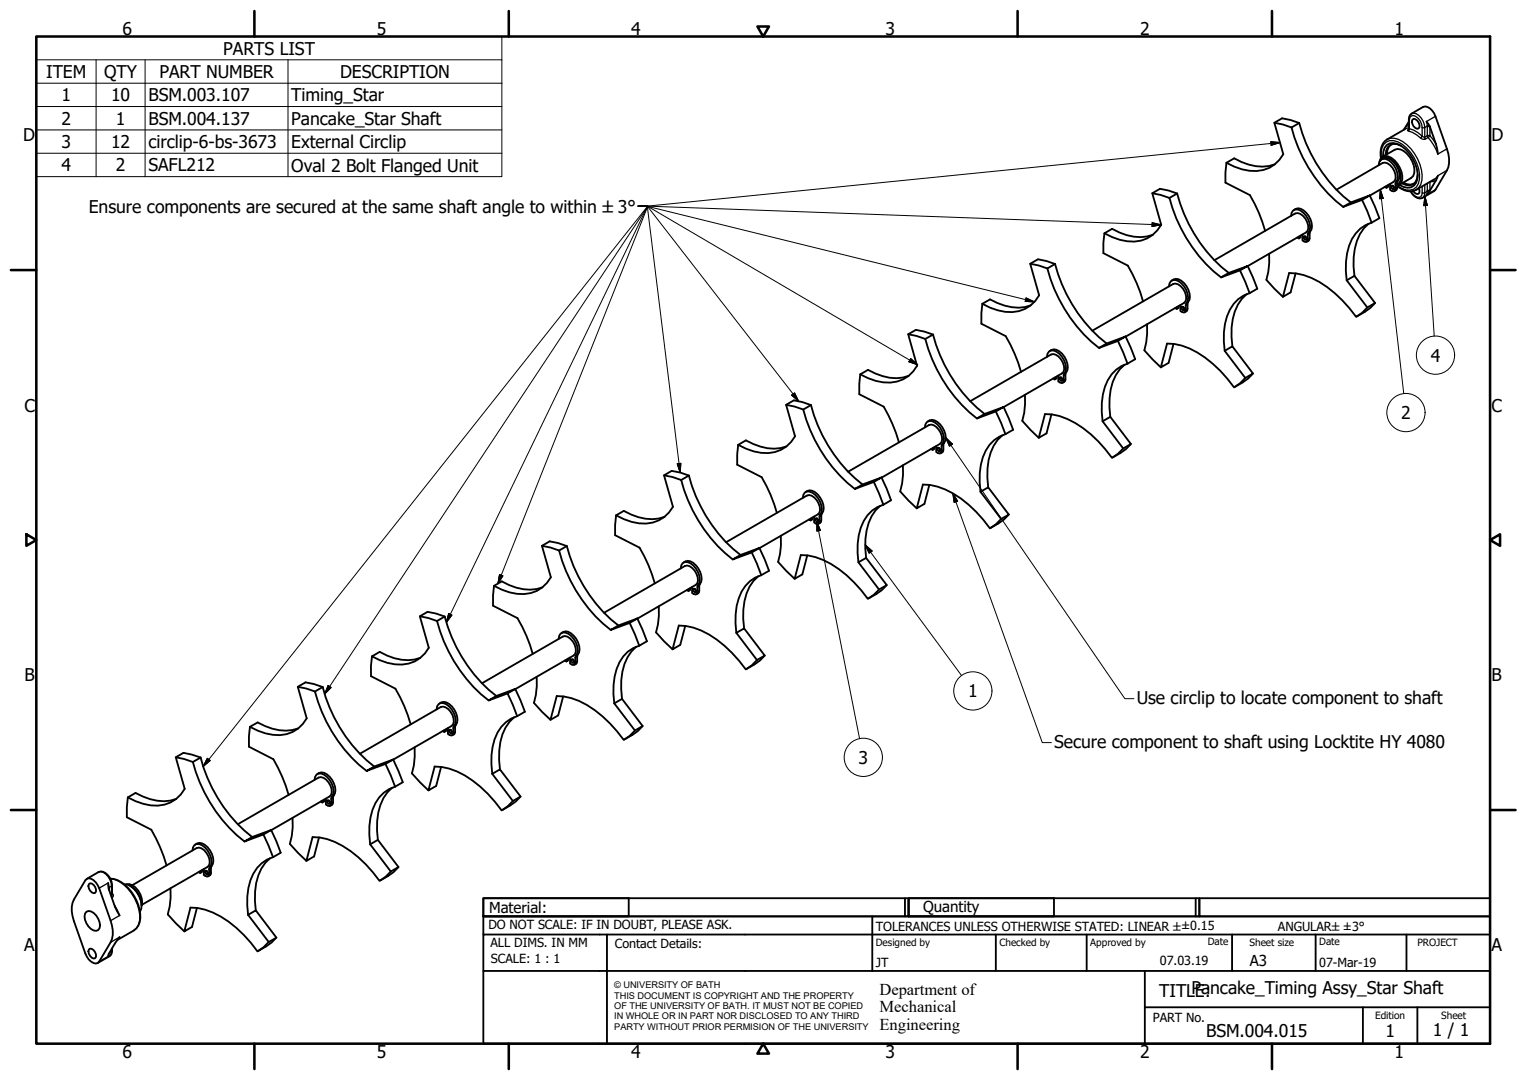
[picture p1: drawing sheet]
<svg xmlns="http://www.w3.org/2000/svg" width="420mm" height="297mm" viewBox="0 0 420 297" stroke-linecap="round" stroke-linejoin="round" font-family="sans-serif">
<!-- layer: Visible (ISO) -->
<g fill="none" stroke="#000" stroke-width=".51">
<path d="M350.6 33.8l2.4 .4 2.4 .9M355.4 35.1a40.7 40.7 0 0 0 14.2 21.8M357.5 33.8l-2.4-.8-2.3-.5-2.2 1.3 2.5 8.6a9.2 9.2 0 0 1-11.4 4.2l-2.1-.8-2.1-1M357.5 33.8a40.7 40.7 0 0 0 14.2 21.9M357.5 33.8l-2.1 1.3M382.7 39.8l-.6 .6-.5 2M386.6 35.5l-4.9 2.9a4.8 4.8 0 0 0-1.7 5.1M387.6 35.6v-2.8a1.73 1.73 0 0 1 .8-1.6l3.2-1.8a3.1 3.1 0 0 1 3.4 2.6l3.1 8.9a7.6 7.6 0 0 1 0 6l-3.1 5.3-3.6 2.2a2.76 2.76 0 0 1-3.3-1.8M387.6 33.5l-1.4 2.2M388.6 32.9l.3-.2a1.85 1.85 0 0 1 1.4 2.6 1.77 1.77 0 0 1-1.7-2.4zM392.5 33.4l.8 1.2a29.4 29.4 0 0 1 2.3 7.8M317.1 53.2l2.3 .4 2.4 .8"/>
<path d="M321.8 54.4a40.7 40.7 0 0 0 14.2 21.9M323.9 53.2l-2.4-.8-2.3-.5-2.1 1.3 2.4 8.6a9.2 9.2 0 0 1-11.4 4.2l-2.1-.8-2.1-1M323.9 53.2a41 41 0 0 0 14.2 21.9M323.9 53.2l-2.1 1.2M337.5 44.8l-.3 2.6v2.8l6.7 3.5a40.2 40.2 0 0 1 4.2 9.8M337.5 44.8l2.1-1.3a13.1 13.1 0 0 0 11.2 1.7M355.2 59.4a1.6 1.6 0 0 1 .9-1.7 1.6 1.6 0 0 1 1.8 .2 5.4 5.4 0 0 1 2.5 5.4 2.85 2.85 0 0 0-.6 2.6l-.1 .4-.4 .3-.9-.4v-1.7M356 57.7a1.93 1.93 0 0 1 2.6 .1 4.8 4.8 0 0 1 1.7 6.4v1.8l-.7 .5M367.7 52.2l12.7-7.4a2.43 2.43 0 0 1 2.7 1.4 3.7 3.7 0 0 1 .7 3.4l-.4 .4-6.5 3.8M369.6 56.9l2.1-1.2 5.2-2-2.1 1.3zM374.8 55l2.6 6.2M376.9 53.7l2.6 6.3-2.1 1.2"/>
<path d="M379.3 45.5a1.6 1.6 0 0 1 .9-1.7 1.6 1.6 0 0 1 1.8 .2 5.4 5.4 0 0 1 2.5 5.4 2.76 2.76 0 0 0-.5 2.5l-.2 .5-.3 .2-1-.4v-1.6M379.6 44.4a1.87 1.87 0 0 1 1.3-1.5 1.87 1.87 0 0 1 1.9 .5 6.5 6.5 0 0 1 2.8 6.8l-.5 .6-.6 .3M379.8 44.1a1.82 1.82 0 0 1 2.8-.3 6.3 6.3 0 0 1 2.8 5.8l-.4 .8-.5 .4M380.1 43.8a2.27 2.27 0 0 1 3.4 .8 4.4 4.4 0 0 1 1 5.7l-.1 1.8-.7 .5M380.4 43.1l3.4-1.9a2.94 2.94 0 0 1 3.3 1.1 5.7 5.7 0 0 1 1.7 6.2l-3.9 2.4M380.5 43a3 3 0 0 1 2.8-3.7 8.8 8.8 0 0 1 6.6 7.2 4.2 4.2 0 0 1-1.6 5l-1 .1-1.1-.2-1.2-.6M381.5 51.1v.6M382 50.9v.5l-.5 .3-.5-.3M382.9 51l.6 .4v.7l-.6-.4zM383.3 51.1l.3 .6M385.5 40.1a2.66 2.66 0 0 0-3-.2 2.66 2.66 0 0 0-1.3 2.7M386.1 50.2l2 .6 .9-.2"/>
<path d="M390.1 48a2.65 2.65 0 0 1-1.4 2.7 2.65 2.65 0 0 1-3-.3M390.4 51.8l.1 1.2-.2 .3-1-.2-.4-.6M394.6 49.3l-4.9 2.9a4.7 4.7 0 0 1-5.2-1M395.6 48.3l-2.2 4.1-.9 1.2M283.5 72.5l2.3 .5 2.4 .8M288.2 73.8a41.2 41.2 0 0 0 14.2 21.9M290.3 72.6l-2.4-.8-2.3-.5-2.1 1.2 2.4 8.7a9.2 9.2 0 0 1-11.3 4.2l-2.2-.8-2.1-1M290.3 72.6a41.2 41.2 0 0 0 14.2 21.9M290.3 72.6l-2.1 1.2M303.9 64.2l-.3 2.6v2.8l6.7 3.5a40.8 40.8 0 0 1 4.2 9.8M303.9 64.2l2.1-1.3a13.1 13.1 0 0 0 11.2 1.7M321.6 78.8a1.6 1.6 0 0 1 .9-1.7 1.6 1.6 0 0 1 1.8 .3 5.4 5.4 0 0 1 2.5 5.3 2.83 2.83 0 0 0-.5 2.5l-.2 .6-.3 .2-1-.5v-1.6"/>
<path d="M322.4 77.1a2 2 0 0 1 2.7 .1 5.4 5.4 0 0 1 2.2 5.3 2.63 2.63 0 0 0-.6 2.5l-.2 .6-.5 .3M334.1 71.6l22.3-12.9a2.42 2.42 0 0 1 2.7 1.3 3.7 3.7 0 0 1 .7 3.5l-.4 .4-16.1 9.3M336 76.3l2.1-1.2 5.2-1.9-2.1 1.2zM341.2 74.4l2.6 6.2M343.3 73.2l2.6 6.2-2.1 1.2M349.2 69.8v2.6l-.2 2.4-.6 2.2 4.6 4.6M356.5 75.2l-1.4 5.2-2.1 1.2 1.7-6.5a19.4 19.4 0 0 1 12.6 5.6l4 4.1 1.8 2.4 1.7-1.2 1.4-1.4M356.9 65.3l.5 .3M357.9 64.8v.5l-.5 .3v-.5M358.8 64.9l.6 .4v.7l-.6-.4zM359.2 65l.3 .6M370.5 77.1l2.2-1.2 5.7 7.4-2.2 1.3"/>
<path d="M370.5 77.1l5.7 7.5M376.6 61.5a13.9 13.9 0 0 0-4.2 11.7l.3 2.7M377.4 61.2a10.1 10.1 0 0 0-6.8 8.5l-.3 4.8 .2 2.6M249.9 91.9l2.3 .5 2.4 .8M254.6 93.2a41.2 41.2 0 0 0 14.2 21.9M256.7 92l-2.4-.8-2.3-.5-2.1 1.2 2.4 8.7a9.2 9.2 0 0 1-11.3 4.2l-2.1-.8-2.2-1M256.7 92a41 41 0 0 0 14.2 21.9M256.7 92l-2.1 1.2M270.3 83.6l-.3 2.6v2.8l6.7 3.5a41.4 41.4 0 0 1 4.2 9.8M270.3 83.6l2.1-1.3a13.3 13.3 0 0 0 11.2 1.7M288.1 98.2a1.59 1.59 0 0 1 .8-1.7 1.59 1.59 0 0 1 1.8 .2 4.8 4.8 0 0 1 2 6.6v1.3l-.2 .5-.3 .3-1-.5v-1.6M288.8 96.5a2 2 0 0 1 2.7 .1 5.4 5.4 0 0 1 2.2 5.3 2.63 2.63 0 0 0-.5 2.5l-.1 .4-.7 .5"/>
<path d="M300.5 91l22.3-12.9a2.41 2.41 0 0 1 2.7 1.3 3.7 3.7 0 0 1 .7 3.5l-.4 .4-16.1 9.3M302.4 95.7l2.1-1.2 5.2-2-2.1 1.3zM307.6 93.8l2.6 6.2M309.7 92.5l2.7 6.3-2.2 1.2M315.6 89.2v2.6l-.2 2.4-.5 2.2 4.5 4.6M322.9 94.6l-1.4 5.2-2.1 1.2 1.7-6.5a19.1 19.1 0 0 1 12.6 5.5l2.1 2 3.8 4.5 1.6-1.1 1.4-1.4M323.4 84.7l.4 .3M324.3 84.2v.5l-.5 .3v-.5M325.2 84.3l.6 .4v.7l-.6-.4zM325.6 84.4l.3 .6M337 96.5l2.1-1.2 5.7 7.4-2.2 1.3M337 96.5l5.6 7.5"/>
<path d="M343 80.9a13.8 13.8 0 0 0-4.1 11.7l.2 2.7M343.8 80.6a10 10 0 0 0-6.7 8.5l-.3 2.3 .2 5.1M378.4 83.3l-1.4 1.4-3.6 2.3M216.3 111.3l2.3 .5 2.4 .8M221 112.6a41 41 0 0 0 14.2 21.9M223.1 111.4l-2.4-.8-2.3-.5-2.1 1.2 2.5 8.7a9.3 9.3 0 0 1-11.4 4.1l-2.1-.7-2.2-1M223.1 111.4a41 41 0 0 0 14.2 21.9M223.1 111.4l-2.1 1.2M236.7 103l-.3 2.6v2.8l6.8 3.5a42.5 42.5 0 0 1 4.2 9.8M236.7 103l2.1-1.3a13.1 13.1 0 0 0 11.2 1.7M254.5 117.5a1.59 1.59 0 0 1 .8-1.6 1.59 1.59 0 0 1 1.8 .2 4.8 4.8 0 0 1 2 6.6v1.3l-.1 .5-.4 .2-1-.4v-1.6M255.2 115.9a1.96 1.96 0 0 1 2.7 .1 5.4 5.4 0 0 1 2.2 5.2 2.63 2.63 0 0 0-.5 2.5l-.1 .4-.7 .6"/>
<path d="M267 110.3l22.2-12.8a2.39 2.39 0 0 1 2.7 1.3 3.6 3.6 0 0 1 .7 3.5l-.4 .4-16.1 9.3M268.8 115.1l2.1-1.2 5.2-2-2.1 1.3zM274 113.2l2.6 6.2M275.8 119.7a13.8 13.8 0 0 0-4.1 11.7l.2 2.6M276.1 111.9l2.7 6.3-2.2 1.2M276.6 119.4a10 10 0 0 0-6.7 8.5l-.3 2.3 .2 5.1M282 108.6l-.2 5-.5 2.1 4.5 4.7M289.3 114l-1.3 5.2-2.2 1.2 1.7-6.5a19.5 19.5 0 0 1 12.6 5.5l2.1 2 3.8 4.5 1.6-1.1 1.5-1.5M289.8 104.1l.4 .3M290.7 103.6v.5l-.5 .3v-.5M291.6 103.7l.6 .4v.7l-.6-.4zM292 103.8l.4 .6"/>
<path d="M303.4 115.9l2.1-1.3 5.7 7.5-2.1 1.2M303.4 115.9l5.7 7.4M309.4 100.3a13.7 13.7 0 0 0-4.1 11.7l.2 2.6M310.2 100a10 10 0 0 0-6.7 8.5l-.3 2.3 .2 5.1M344.8 102.7l-1.4 1.4-3.6 2.3M182.7 130.7l2.3 .5 2.4 .8M187.4 132a41 41 0 0 0 14.2 21.9M189.5 130.8l-2.3-.8-2.4-.5-2.1 1.2 2.5 8.7a9.3 9.3 0 0 1-11.4 4.1l-2.1-.7-2.2-1.1M189.5 130.8a40.7 40.7 0 0 0 14.3 21.8M189.5 130.8l-2.1 1.2M203.1 122.4l-.3 2.6v2.8l6.8 3.4a40.2 40.2 0 0 1 4.2 9.9M203.1 122.4l2.1-1.3a13.1 13.1 0 0 0 11.2 1.7"/>
<path d="M220.9 137a1.6 1.6 0 0 1 .8-1.7 1.6 1.6 0 0 1 1.8 .2 5.5 5.5 0 0 1 2.5 5.4 2.69 2.69 0 0 0-.5 2.5l-.1 .5-.4 .2-1-.4v-1.6M221.7 135.3a2.25 2.25 0 0 1 3.3 .7 4.4 4.4 0 0 1 1 5.5 3.2 3.2 0 0 1-.3 2.3l-.5 .3M233.4 129.7l22.2-12.8a2.34 2.34 0 0 1 2.7 1.3 3.6 3.6 0 0 1 .7 3.5l-.4 .4-16 9.3M235.2 134.5l2.1-1.2 5.2-2-2.1 1.3zM240.4 132.6l2.7 6.2M242.2 139.1a13.8 13.8 0 0 0-4.1 11.7l.2 2.6M242.5 131.3l2.7 6.3-2.1 1.2M243.1 138.8a10 10 0 0 0-6.8 8.5l-.3 2.3 .2 5.1M248.4 128l.1 2.6-.3 2.4-.5 2.2 4.5 4.6M255.7 133.4l-1.3 5.2-2.2 1.2 1.7-6.5a19.5 19.5 0 0 1 12.6 5.5l4.1 4.1 1.8 2.4 1.6-1.1 1.5-1.5M256.2 123.5l.4 .2M257.1 123v.5l-.5 .2v-.4"/>
<path d="M258 123.1l.6 .4v.7l-.6-.4zM258.4 123.2l.4 .6M269.8 135.3l2.1-1.3 5.7 7.5-2.1 1.2M269.8 135.3l5.7 7.4M311.2 122.1l-1.4 1.4-3.6 2.3M149.1 150.1l2.3 .5 2.4 .8M153.8 151.4a40.7 40.7 0 0 0 14.2 21.9M156 150.2l-2.4-.8-2.4-.5-2.1 1.2 2.5 8.7a9.2 9.2 0 0 1-11.4 4.1l-2.1-.7-2.2-1.1M156 150.2a41 41 0 0 0 14.2 21.8M156 150.2l-2.2 1.2M169.5 141.7l-.3 2.7v2.8l6.8 3.4a40.2 40.2 0 0 1 4.2 9.9M169.5 141.7l2.1-1.2a13.2 13.2 0 0 0 11.2 1.7"/>
<path d="M187.3 156.3a1.6 1.6 0 0 1 .8-1.6 1.6 1.6 0 0 1 1.8 .2 5.4 5.4 0 0 1 2.5 5.4 2.69 2.69 0 0 0-.5 2.5l-.1 .5-.4 .2-1-.4v-1.6M188.1 154.7a2.24 2.24 0 0 1 3.4 .8 4.4 4.4 0 0 1 .9 5.7l-.1 1.7-.7 .6M199.8 149.1l22.2-12.8a2.37 2.37 0 0 1 2.7 1.3 3.7 3.7 0 0 1 .7 3.4l-.4 .5-16 9.3M201.6 153.9l2.2-1.3 5.2-1.9-2.2 1.2zM206.8 151.9l2.7 6.3M208.6 158.5a13.8 13.8 0 0 0-4.1 11.7l.2 2.6M209 150.7l2.6 6.3-2.1 1.2M209.5 158.2a10.1 10.1 0 0 0-6.8 8.5l-.3 4.7 .2 2.7M214.8 147.4l.1 2.6-.3 2.3-.5 2.2 4.6 4.7M222.1 152.7l-1.3 5.3-2.1 1.2 1.6-6.5a19.5 19.5 0 0 1 12.6 5.5l4.1 4.1 1.8 2.4 1.6-1.1 1.5-1.5M222.6 142.9l.4 .2M223.5 142.4v.5l-.5 .2v-.5"/>
<path d="M224.5 142.5l.5 .4v.7l-.5-.4zM224.8 142.6l.4 .6M236.2 154.7l2.1-1.3 5.7 7.5-2.1 1.2M236.2 154.7l5.7 7.4M277.6 141.5l-1.4 1.4-3.6 2.3M115.5 169.5l2.4 .5 2.3 .8M120.2 170.8a40.7 40.7 0 0 0 14.3 21.8M122.4 169.6l-2.4-.9-2.4-.4-2.1 1.2 2.5 8.7a9.2 9.2 0 0 1-11.4 4.1l-2.1-.7-2.1-1.1M122.4 169.6a41 41 0 0 0 14.2 21.8M122.4 169.6l-2.2 1.2M135.9 161.1l-.2 2.7v2.8l6.7 3.4a40.2 40.2 0 0 1 4.2 9.8M135.9 161.1l2.2-1.2a13.1 13.1 0 0 0 11.1 1.7"/>
<path d="M153.7 175.7a1.6 1.6 0 0 1 .8-1.6 1.6 1.6 0 0 1 1.9 .2 5.4 5.4 0 0 1 2.5 5.4 2.85 2.85 0 0 0-.6 2.5l-.1 .5-.4 .2-1-.4v-1.6M154.5 174.1a1.94 1.94 0 0 1 2.6 .1 4.8 4.8 0 0 1 1.7 6.4l-.1 1.7-.7 .5M166.2 168.5l22.2-12.8a2.35 2.35 0 0 1 2.8 1.3 3.7 3.7 0 0 1 .7 3.4l-.5 .5-16 9.2M168 173.3l2.2-1.3 5.2-1.9-2.2 1.2zM173.2 171.3l2.7 6.3M175 177.9a13.8 13.8 0 0 0-4.1 11.7l.3 2.6M175.4 170.1l2.6 6.3-2.1 1.2M175.9 177.6a10 10 0 0 0-6.8 8.5l-.3 4.7 .2 2.6M181.3 166.8v2.5l-.3 2.4-.5 2.2 4.6 4.7M188.6 172.1l-1.4 5.3-2.1 1.2 1.7-6.6a19.4 19.4 0 0 1 12.5 5.6l4.1 4.1 1.8 2.4 1.7-1.1 1.4-1.5M189 162.3l.4 .2M189.9 161.7v.5l-.5 .3v-.5"/>
<path d="M190.9 161.9l.6 .3v.7l-.6-.3zM191.2 162l.4 .6M202.6 174.1l2.1-1.3 5.7 7.5-2.1 1.2M202.6 174.1l5.7 7.4M244 160.9l-1.3 1.4-3.7 2.3M68.8 199.9l-.3 2.7v2.8l6.7 3.4a42.5 42.5 0 0 1 4.2 9.8M68.8 199.9l2.1-1.2a13.2 13.2 0 0 0 11.2 1.6M81.9 188.9l2.4 .5 2.4 .8M86.7 190.2a41 41 0 0 0 14.2 21.8M88.8 189l-2.4-.9-2.3-.4-2.2 1.2 2.5 8.7a9.2 9.2 0 0 1-11.4 4.1l-2.1-.7-2.1-1.1M88.8 189a41 41 0 0 0 14.2 21.8M88.8 189l-2.1 1.2"/>
<path d="M102.4 180.5l-.3 2.7v2.8l6.7 3.4a41.4 41.4 0 0 1 4.2 9.8M102.4 180.5l2.1-1.2a13.1 13.1 0 0 0 11.2 1.6M120.1 195.1a1.6 1.6 0 0 1 .9-1.6 1.6 1.6 0 0 1 1.8 .2 4.9 4.9 0 0 1 1.9 6.6v1.3l-.1 .5-.4 .2-.9-.4v-1.7M120.9 193.5a2 2 0 0 1 2.6 .1 4.8 4.8 0 0 1 1.7 6.4l-.1 1.7-.7 .5M132.6 187.9l22.3-12.8a2.34 2.34 0 0 1 2.7 1.3 3.7 3.7 0 0 1 .7 3.4l-.5 .5-16 9.2M134.5 192.6l2.1-1.2 5.2-1.9-2.1 1.2zM139.7 190.7l2.6 6.3M141.5 197.3a13.7 13.7 0 0 0-4.2 11.7l.3 2.6M141.8 189.5l2.6 6.3-2.1 1.2M142.3 197a10 10 0 0 0-6.8 8.5l-.3 2.2 .2 5.1M147.7 186.1v2.6l-.3 2.4-.5 2.2 4.6 4.7M155 191.5l-1.4 5.3-2.1 1.2 1.7-6.6a19.3 19.3 0 0 1 12.6 5.6l4 4.1 1.8 2.4 1.7-1.1 1.4-1.5"/>
<path d="M155.4 181.7l.5 .2M156.3 181.1v.5l-.4 .3v-.5M157.3 181.3l.6 .3v.7l-.6-.3zM157.6 181.4l.4 .6M169 193.4l2.2-1.2 5.6 7.5-2.1 1.2M169 193.4l5.7 7.5M176.8 199.7l-1.3 1.4-3.7 2.3M210.4 180.3l-1.3 1.4-3.7 2.3M35.2 219.3l-.3 2.6v2.9l6.7 3.4a42.5 42.5 0 0 1 4.2 9.8M35.2 219.3l2.1-1.2a13.3 13.3 0 0 0 11.2 1.6M48.4 208.3l2.3 .5 2.4 .8M53.1 209.6a41.2 41.2 0 0 0 14.2 21.8"/>
<path d="M55.2 208.4l-2.4-.9-2.3-.4-2.1 1.2 2.4 8.7a9.3 9.3 0 0 1-11.3 4.1l-2.2-.7-2.1-1.1M55.2 208.4a41 41 0 0 0 14.2 21.8M55.2 208.4l-2.1 1.2M86.6 214.5a1.59 1.59 0 0 1 .8-1.6 1.59 1.59 0 0 1 1.8 .2 4.8 4.8 0 0 1 1.9 6.6v1.3l-.1 .5-.4 .2-.9-.4v-1.7M87.3 212.9a2 2 0 0 1 2.6 .1 4.8 4.8 0 0 1 1.7 6.4v1.7l-.8 .5M89.2 219.9v.5l-.5 .3v-.5M99 207.3l22.3-12.8a2.41 2.41 0 0 1 2.7 1.3 3.7 3.7 0 0 1 .7 3.4l-.5 .5-16 9.2M100.9 212l2.1-1.2 5.2-1.9-2.1 1.2zM106.1 210.1l2.6 6.3M107.9 216.6a13.9 13.9 0 0 0-4.2 11.8l.3 2.6M108.2 208.9l2.6 6.2-2.1 1.3M108.7 216.4a10 10 0 0 0-6.8 8.4l-.3 2.3 .3 5.1"/>
<path d="M114.1 205.5l-.2 5-.6 2.2 4.6 4.7M121.4 210.9l-1.4 5.3-2.1 1.2 1.7-6.6a19.4 19.4 0 0 1 12.6 5.6l2 1.9 3.8 4.6 1.7-1.1 1.4-1.5M121.8 201.1l.5 .2M122.8 200.5v.5l-.5 .3v-.5M123.7 200.7l.6 .3v.7l-.6-.3zM124.1 200.8l.3 .6M135.4 212.8l2.2-1.2 5.6 7.5-2.1 1.2M135.4 212.8l5.7 7.5M143.2 219.1l-1.3 1.4-3.6 2.3M53 233.9a1.59 1.59 0 0 1 .8-1.6 1.59 1.59 0 0 1 1.8 .2 5.5 5.5 0 0 1 2.5 5.4 2.67 2.67 0 0 0-.5 2.5l-.2 .5-.3 .2-1-.4v-1.7M53.7 232.3a2 2 0 0 1 2.6 .1 4.8 4.8 0 0 1 1.7 6.3v1.8l-.7 .5M54.7 239.8l.4 .3"/>
<path d="M55.6 239.3v.5l-.5 .3v-.5M56.5 239.5l.6 .3v.7l-.6-.3zM56.9 239.6l.3 .5M65.4 226.7l22.3-12.8a2.39 2.39 0 0 1 2.7 1.3 3.6 3.6 0 0 1 .7 3.4l-.4 .5-16.1 9.2M67.3 231.4l2.1-1.2 5.2-1.9-2.1 1.2zM72.5 229.5l2.6 6.3M74.3 236.1a13.8 13.8 0 0 0-4.2 11.6l.3 2.7M74.6 228.3l2.6 6.2-2.1 1.3M75.1 235.8a10 10 0 0 0-6.8 8.4l-.2 2.3 .2 5.1M80.5 224.9v2.6l-.2 2.4-.5 2.2 4.5 4.7M87.8 230.3l-1.4 5.2-2.1 1.3 1.7-6.6a19.2 19.2 0 0 1 12.6 5.6l2 1.9 3.8 4.6 1.7-1.1 1.4-1.5M88.2 220.5l.5 .2"/>
<path d="M90.1 220.1l.6 .3v.7l-.6-.3zM90.5 220.2l.3 .6M101.9 232.2l2.1-1.2 5.6 7.5-2.1 1.2M101.9 232.2l5.6 7.5M109.6 238.5l-1.3 1.3-3.6 2.4M23.5 242.1a1.43 1.43 0 0 1 2.2 0l.7 .6 .9 1.6 3.1 8.9a7.7 7.7 0 0 1 0 6l-3.1 5.3a1.39 1.39 0 0 1-2.2 0l-.7-.6-.9-1.6-3.2-8.9a7.7 7.7 0 0 1 0-6zM23.8 250.8a2.12 2.12 0 0 1 2.7 1 3.4 3.4 0 0 1 .5 4 2.12 2.12 0 0 1-2.7-1 3.4 3.4 0 0 1-.5-4zM23.9 241.7l3.2-1.8a2.9 2.9 0 0 1 3.4 2.1l.3 1.5v2.5M24.4 243.2l.4-.3a1.85 1.85 0 0 1 1.4 2.7 1.79 1.79 0 0 1-1.8-2.4zM29.8 242.9l.1 1.5a25.4 25.4 0 0 0 3 7.4M30.4 241.6a9.3 9.3 0 0 1 7.1 6 8.3 8.3 0 0 1 .6 7l-1.3 1.3-4.5 2.6M32.9 257.7l-1.3 1.8-1.7 2.9-.1 .6"/>
<path d="M34.1 243.2a5.8 5.8 0 0 1 4.9 5.7l-.1 1.1-.4 .7M34.8 243.2a3.2 3.2 0 0 1 3.2 1.7 4.8 4.8 0 0 1 1 4.1M35.8 243.6a6.5 6.5 0 0 1 3.2 5.5M36.4 243.4l17.7-10.1a2.34 2.34 0 0 1 2.7 1.3 3.6 3.6 0 0 1 .7 3.4l-.4 .4-18.1 10.5M46.9 244.3v2.6l-.2 2.4-.5 2.2 4.5 4.7M54.2 249.7l-1.4 5.2-2.1 1.3 1.7-6.6a19.5 19.5 0 0 1 12.6 5.6l4 4.1 1.8 2.4 1.7-1.2 1.4-1.4M68.3 251.6l2.1-1.2 5.7 7.5-2.2 1.2M68.3 251.6l5.6 7.5M76.1 257.9l-1.4 1.3-3.6 2.3M24.4 261.2l.4-.3a1.83 1.83 0 0 1 1.4 2.6 1.63 1.63 0 0 1-1.9-1.9zM30.8 260.8v.7a1.66 1.66 0 0 1-.7 1.5l-3.2 1.9"/>
</g>
<!-- layer: Visible Narrow (ISO) -->
<g fill="none" stroke="#000" stroke-width=".36">
<path d="M381.7 38.4a4.2 4.2 0 0 1 4.3 .5 12.2 12.2 0 0 1 5.2 10.6l-.3 1.2-.5 .9-.7 .6M387.6 35.4l.2 .4-.3 .2-.2-.2 .3-.3M387.6 35.1l-1 .4M387.6 32.8l.2 .2 .1-.7 .4-.4a2.21 2.21 0 0 1 2.5 1.4l.5 1.8M387.6 34.5l-.8 .3M387.8 33v2.4l1.2 .4 2.3 1.6-.4 .6-2.3-1.6-1.1-.4M388.4 31.2a3.3 3.3 0 0 1 3.5 3l.1 .9M391.3 35.1v2.3l.7 .3 .2 .5-.7 .1-.6-.3M391.3 35.1h.7M392 35.1v2.6l.7-.4M392.7 37.3l.2 .5-.7 .4M392.7 37.3h.7"/>
<path d="M392.7 34.9h.7v2.4M392.7 34.7v2.6M392.7 34.7l-.7 .4M393.3 34.6l-.6 .1M393.4 37.3l-.5 .5a14 14 0 0 1 2.7 4.6l2.5-1.5M393.4 37.3l1.7 2.2M395 32l-2.5 1.4 .2 1.3M380.1 43.4a3.9 3.9 0 0 1 2.3-4.7 5.6 5.6 0 0 1 4.6 2 11.3 11.3 0 0 1 3.6 8.6 3.1 3.1 0 0 1-1.7 2.8 3.1 3.1 0 0 1-3.2-.3l-1.2-.7M384.5 51.7l-.5 .2M384.5 50.3l-.5 .3M384.6 49.7l-.5 .3M388.2 52.6a2.27 2.27 0 0 0 2.7 1.5l.3-.4 .1-.7h.7"/>
<path d="M391.3 51.3v1.7M392 53l-.3 1.1-.3 .3M392 50.8v2.2M392.7 50.4v2.2M392.7 52.6l-.7 .4M393.3 52.6h-.6M393.4 50v2.4h-.7M395 52.2l-2.5 1.4 .2-1M395.1 49.7l-1.6 .3M398.1 46.9l-2.5 1.4-1 1M360.3 64.2l-.5 .3M360.3 65.6l-.5 .3"/>
<path d="M360.5 63.7l-.5 .3M326.7 83.6l-.4 .3M326.7 85l-.4 .2M326.9 83.1l-.5 .2M293.2 104.4l-.5 .2M293.2 103l-.5 .3M293.3 102.5l-.5 .3M259.6 122.4l-.5 .3M259.6 123.7l-.5 .3M259.8 121.8l-.6 .3M226 141.8l-.5 .3M226 143.1l-.5 .3"/>
<path d="M226.2 141.2l-.5 .3M192.4 161.2l-.5 .3M192.4 162.5l-.5 .3M192.6 160.6l-.5 .3M125.2 200l-.5 .3M125.4 199.4l-.5 .3M158.8 180.6l-.5 .3M158.8 181.9l-.5 .3M159 180l-.5 .3M91.6 219.4l-.5 .3M91.8 218.8l-.5 .3M125.2 201.3l-.5 .3"/>
<path d="M27.1 239.9a2.25 2.25 0 0 1 2.6 1.2l.5 .8 .5 1.8M58 238.7l-.4 .3M58.2 238.2l-.5 .3M91.6 220.7l-.5 .3M30 244.1l-.2-1.2-2.5 1.4M30 244.1v.6M30 244.3l-.1 .1M30 244.1l-.1 .1M30.4 241.7a9.2 9.2 0 0 1 6.6 5.4 7.9 7.9 0 0 1 .6 8.2l-.8 .6M30.7 246.3l.2 .5M30.7 246.3l-.1 .1M30.7 243.7v2.6"/>
<path d="M30.7 243.7l-.7 .4M30.8 245.7l.1 .1a.67 .67 0 0 1 0 1M30.8 246l-.1 .3M30.8 243.5l-.1 .2M30.9 246.8l-.1 .1M30.9 245.8h-.1M31.5 248.9l1.4 2.9-2.5 1.4M32.4 258.3l.5-.6-2.5 1.5M58 240.1l-.4 .3M30 262.3l-.2 .7-2.5 1.5M30.7 261.6l-.1 .6-.5 .8M30.7 261.1v.5"/>
<path d="M30.7 261.6l-.5 .4M30.8 261.5l-.1 .1"/>
</g>
<!-- layer: Symbol (ISO) -->
<g fill="none" stroke="#000" stroke-width=".28">
<path d="M10 16.5v-6.5h128.1v6.5M10 16.5h128.1v6.4M10 16.5v32.1h128.1v-25.7M26.4 16.5v32.1M39.9 16.5v32.1M79.2 16.5v32.1M10 22.9h128.1M10 29.3h128.1M10 35.7h128.1M349.7 39l2.5 .2-2.4 .7zM352.2 39.2l-174 17.5h-2.5h2.5l-55.4 114.5M10 42.1h128.1"/>
<path d="M175.4 56.7l144.1 5.1M175.6 56.6h2.7l-41.3 103.9M175.6 56.7h2.7l-89 134.2M175.6 56.7h2.5l74.4 43.6M175.6 56.8h2.5l9.1 73.2M175.6 56.7h2.6l-122.3 154.1M175.6 56.7h2.5l41.7 53.6M175.7 56.8h2.5l106.4 26.2M379.8 52.1l.8 2.5-1 .1zM379.8 52.1l6.4 56.2M392.1 54l.6 2.5-1 .1zM392.1 54l2.5 38.5"/>
<path d="M317 61.2l2.5 .6-2.5 .5zM250.6 98.6l1.9 1.7-2.4-.8zM282.3 81.9l2.3 1.1-2.5-.1zM217.8 108.7l.8-.6 1.2 2.2zM186.4 127.6l.9-.2-.1 2.6zM260.2 120.4l1.9 1.8-.9 .5zM260.2 120.4l49.3 71.8h2.5M262.2 135.7l1.3 2.2-1 .3zM262.2 135.7l24.6 68.5h2.5M137.5 158l.9 .4-1.4 2.1zM224.7 143.5l1 2.4-1 .2zM224.7 143.5l11.8 59.7"/>
<path d="M238.1 149.8l1.8 1.8-.8 .6zM238.1 149.8l26.5 36M123.5 168.7l.9 .5-1.6 2zM90.3 188.5l.8 .6-1.8 1.8zM57.1 208.6l.7 .6-1.9 1.6z"/>
<circle cx="395" cy="97.7" r="5.3"/>
<circle cx="386.9" cy="113.5" r="5.3"/>
<circle cx="267.7" cy="190" r="5.3"/>
<circle cx="237.5" cy="208.3" r="5.3"/>
</g>
<!-- layer: Border (ISO) -->
<g fill="none" stroke="#000" stroke-width=".7">
<path d="M10 10h400v277h-400zM70 3v7M140 3v7M208.4 7.3h3.2l-1.6 2.7zM280 3v7M350 3v7M3 74.3h7M410 74.3h7M7.3 146.9l2.7 1.6-2.7 1.6zM410 148.5l2.7-1.6v3.2zM3 222.8h7M410 222.8h7"/>
<path d="M70 287v7M140 287v7M210 287l1.6 2.8h-3.2zM280 287v7M350 287v7"/>
</g>
<!-- layer: Title (ISO) -->
<g fill="none" stroke="#000" stroke-width=".51">
<path d="M133 247h40v5h-40zM133 247h117v5h-117zM133 257v-5h277v5M133 257h277v30h-277zM167 257v30M240 252v15M249 247v5M250 247h40v5h-40zM250 247h80v5h-80zM274 257v10M299 257v10M329 247v5"/>
<path d="M330 247h80v5h-80zM339 257v10M362 257v10M387 257v10M133 267h277M315 277h95M315 267v20M375 277v10M390 277v10"/>
</g>
<!-- layer: Symbol (ISO) -->
<g fill="#000" stroke="#000" stroke-width=".28">
<path d="M349.8 39.9l2.4-.7zM349.7 39l2.5 .2-2.4 .7zM379.8 52.1l.8 2.5zM379.8 52.1l.8 2.5-1 .1zM392.1 54l.6 2.5zM392.1 54l.6 2.5-1 .1zM317 62.3l2.5-.5zM317 61.2l2.5 .6-2.5 .5zM250.1 99.5l2.4 .8zM250.6 98.6l1.9 1.7-2.4-.8zM282.1 82.9l2.5 .1zM282.3 81.9l2.3 1.1-2.5-.1z"/>
<path d="M217.8 108.7l2 1.6zM217.8 108.7l.8-.6 1.2 2.2zM186.4 127.6l.8 2.4zM186.4 127.6l.9-.2-.1 2.6zM260.2 120.4l1.9 1.8zM260.2 120.4l1.9 1.8-.9 .5zM262.2 135.7l1.3 2.2zM262.2 135.7l1.3 2.2-1 .3zM137.5 158l-.5 2.5zM137.5 158l.9 .4-1.4 2.1zM224.7 143.5l1 2.4zM224.7 143.5l1 2.4-1 .2z"/>
<path d="M238.1 149.8l1.8 1.8zM238.1 149.8l1.8 1.8-.8 .6zM123.5 168.7l-.7 2.5zM123.5 168.7l.9 .5-1.6 2zM90.3 188.5l-1 2.4zM90.3 188.5l.8 .6-1.8 1.8zM57.1 208.6l-1.2 2.2zM57.1 208.6l.7 .6-1.9 1.6z"/>
</g>
<g font-size="4.8">
<text x="33.7" y="9.6">6</text>
<text x="103.7" y="9.6">5</text>
<text x="173.7" y="9.6">4</text>
<text x="243.7" y="9.6">3</text>
<text x="313.7" y="9.6">2</text>
<text x="383.7" y="9.6">1</text>
<text x="61.4" y="15">PARTS LIST</text>
<text x="12.7" y="21.4">ITEM</text>
<text x="28.7" y="21.5">QTY</text>
<text x="43.9" y="21.4">PART NUMBER</text>
<text x="93.6" y="21.5">DESCRIPTION</text>
<text x="16.9" y="27.9">1</text>
<text x="30.6" y="27.9">10</text>
<text x="40.8" y="27.9">BSM.003.107</text>
<text x="80.2" y="27.9">Timing_Star</text>
<text x="16.9" y="34.3">2</text>
<text x="31.9" y="34.3">1</text>
<text x="40.8" y="34.3">BSM.004.137</text>
<text x="80.2" y="34.4">Pancake_Star Shaft</text>
<text x="6.3" y="38.9">D</text>
<text x="16.9" y="40.7">3</text>
<text x="30.6" y="40.7">12</text>
<text x="40.8" y="40.8">circlip-6-bs-3673</text>
<text x="80.2" y="40.8">External Circlip</text>
<text x="410.4" y="38.9">D</text>
<text x="16.9" y="47.1">4</text>
<text x="31.9" y="47.1">2</text>
<text x="40.8" y="47.1">SAFL212</text>
<text x="80.2" y="47.2">Oval 2 Bolt Flanged Unit</text>
<text x="24.4" y="58.4">Ensure components are secured at the same shaft angle to within ±3°</text>
<text x="393.7" y="99.4">4</text>
<text x="6.7" y="113.2">C</text>
<text x="410.4" y="113.2">C</text>
<text x="385.5" y="115.3">2</text>
<text x="6.8" y="187.4">B</text>
<text x="266.4" y="191.8">1</text>
<text x="410.4" y="187.4">B</text>
<text x="312.8" y="193.5">Use circlip to locate component to shaft</text>
<text x="290" y="205.6">Secure component to shaft using Locktite HY 4080</text>
<text x="236.2" y="210.1">3</text>
<text x="6.7" y="261.7">A</text>
<text x="410.4" y="261.7">A</text>
<text x="319" y="274.2">TITLPEa:ncake_Timing Assy_Star Shaft</text>
<text x="331.9" y="285.3">BSM.004.015</text>
<text x="381.2" y="285.3">1</text>
<text x="394.2" y="285">1 / 1</text>
<text x="33.7" y="291">6</text>
<text x="103.7" y="290.9">5</text>
<text x="173.7" y="290.9">4</text>
<text x="243.7" y="291">3</text>
<text x="313.7" y="291">2</text>
<text x="383.7" y="290.9">1</text>
</g>
<g font-size="4.6">
<text x="242" y="273.7">Department of</text>
<text x="242" y="278.4">Mechanical</text>
<text x="242" y="283.2">Engineering</text>
</g>
<g font-size="4.1">
<text x="134.6" y="251.1">Material:</text>
<text x="254" y="250.8">Quantity</text>
<text x="343.9" y="265.6">A3</text>
</g>
<g font-size="3.5">
<text x="134.4" y="255.6">DO NOT SCALE: IF IN DOUBT, PLEASE ASK.</text>
<text x="241" y="256">TOLERANCES UNLESS OTHERWISE STATED: LINEAR ±±0.15</text>
<text x="351.6" y="256">ANGULAR±±3°</text>
<text x="134.9" y="260.6">ALL DIMS. IN MM</text>
<text x="169.2" y="260.6">Contact Details:</text>
<text x="135.1" y="264.8">SCALE: 1 : 1</text>
<text x="241" y="266">JT</text>
<text x="319.2" y="265.5">07.03.19</text>
<text x="363" y="266">07-Mar-19</text>
<text x="317.2" y="281.2">PART No.</text>
</g>
<g font-size="2.8">
<text x="241" y="260.1">Designed by</text>
<text x="275" y="260.1">Checked by</text>
<text x="300" y="260.1">Approved by</text>
<text x="332.3" y="260">Date</text>
<text x="343.8" y="260.1">Sheet size</text>
<text x="363" y="260">Date</text>
<text x="390" y="260.1">PROJECT</text>
<text x="378.4" y="280.1">Edition</text>
<text x="396.6" y="280.1">Sheet</text>
</g>
<g font-size="2.5">
<text x="169" y="271.9">© UNIVERSITY OF BATH</text>
<text x="169" y="274.7">THIS DOCUMENT IS COPYRIGHT AND THE PROPERTY</text>
<text x="169" y="277.5">OF THE UNIVERSITY OF BATH. IT MUST NOT BE COPIED</text>
<text x="169" y="280.4">IN WHOLE OR IN PART NOR DISCLOSED TO ANY THIRD</text>
<text x="169" y="283.2">PARTY WITHOUT PRIOR PERMISION OF THE UNIVERSITY</text>
</g>
</svg>
